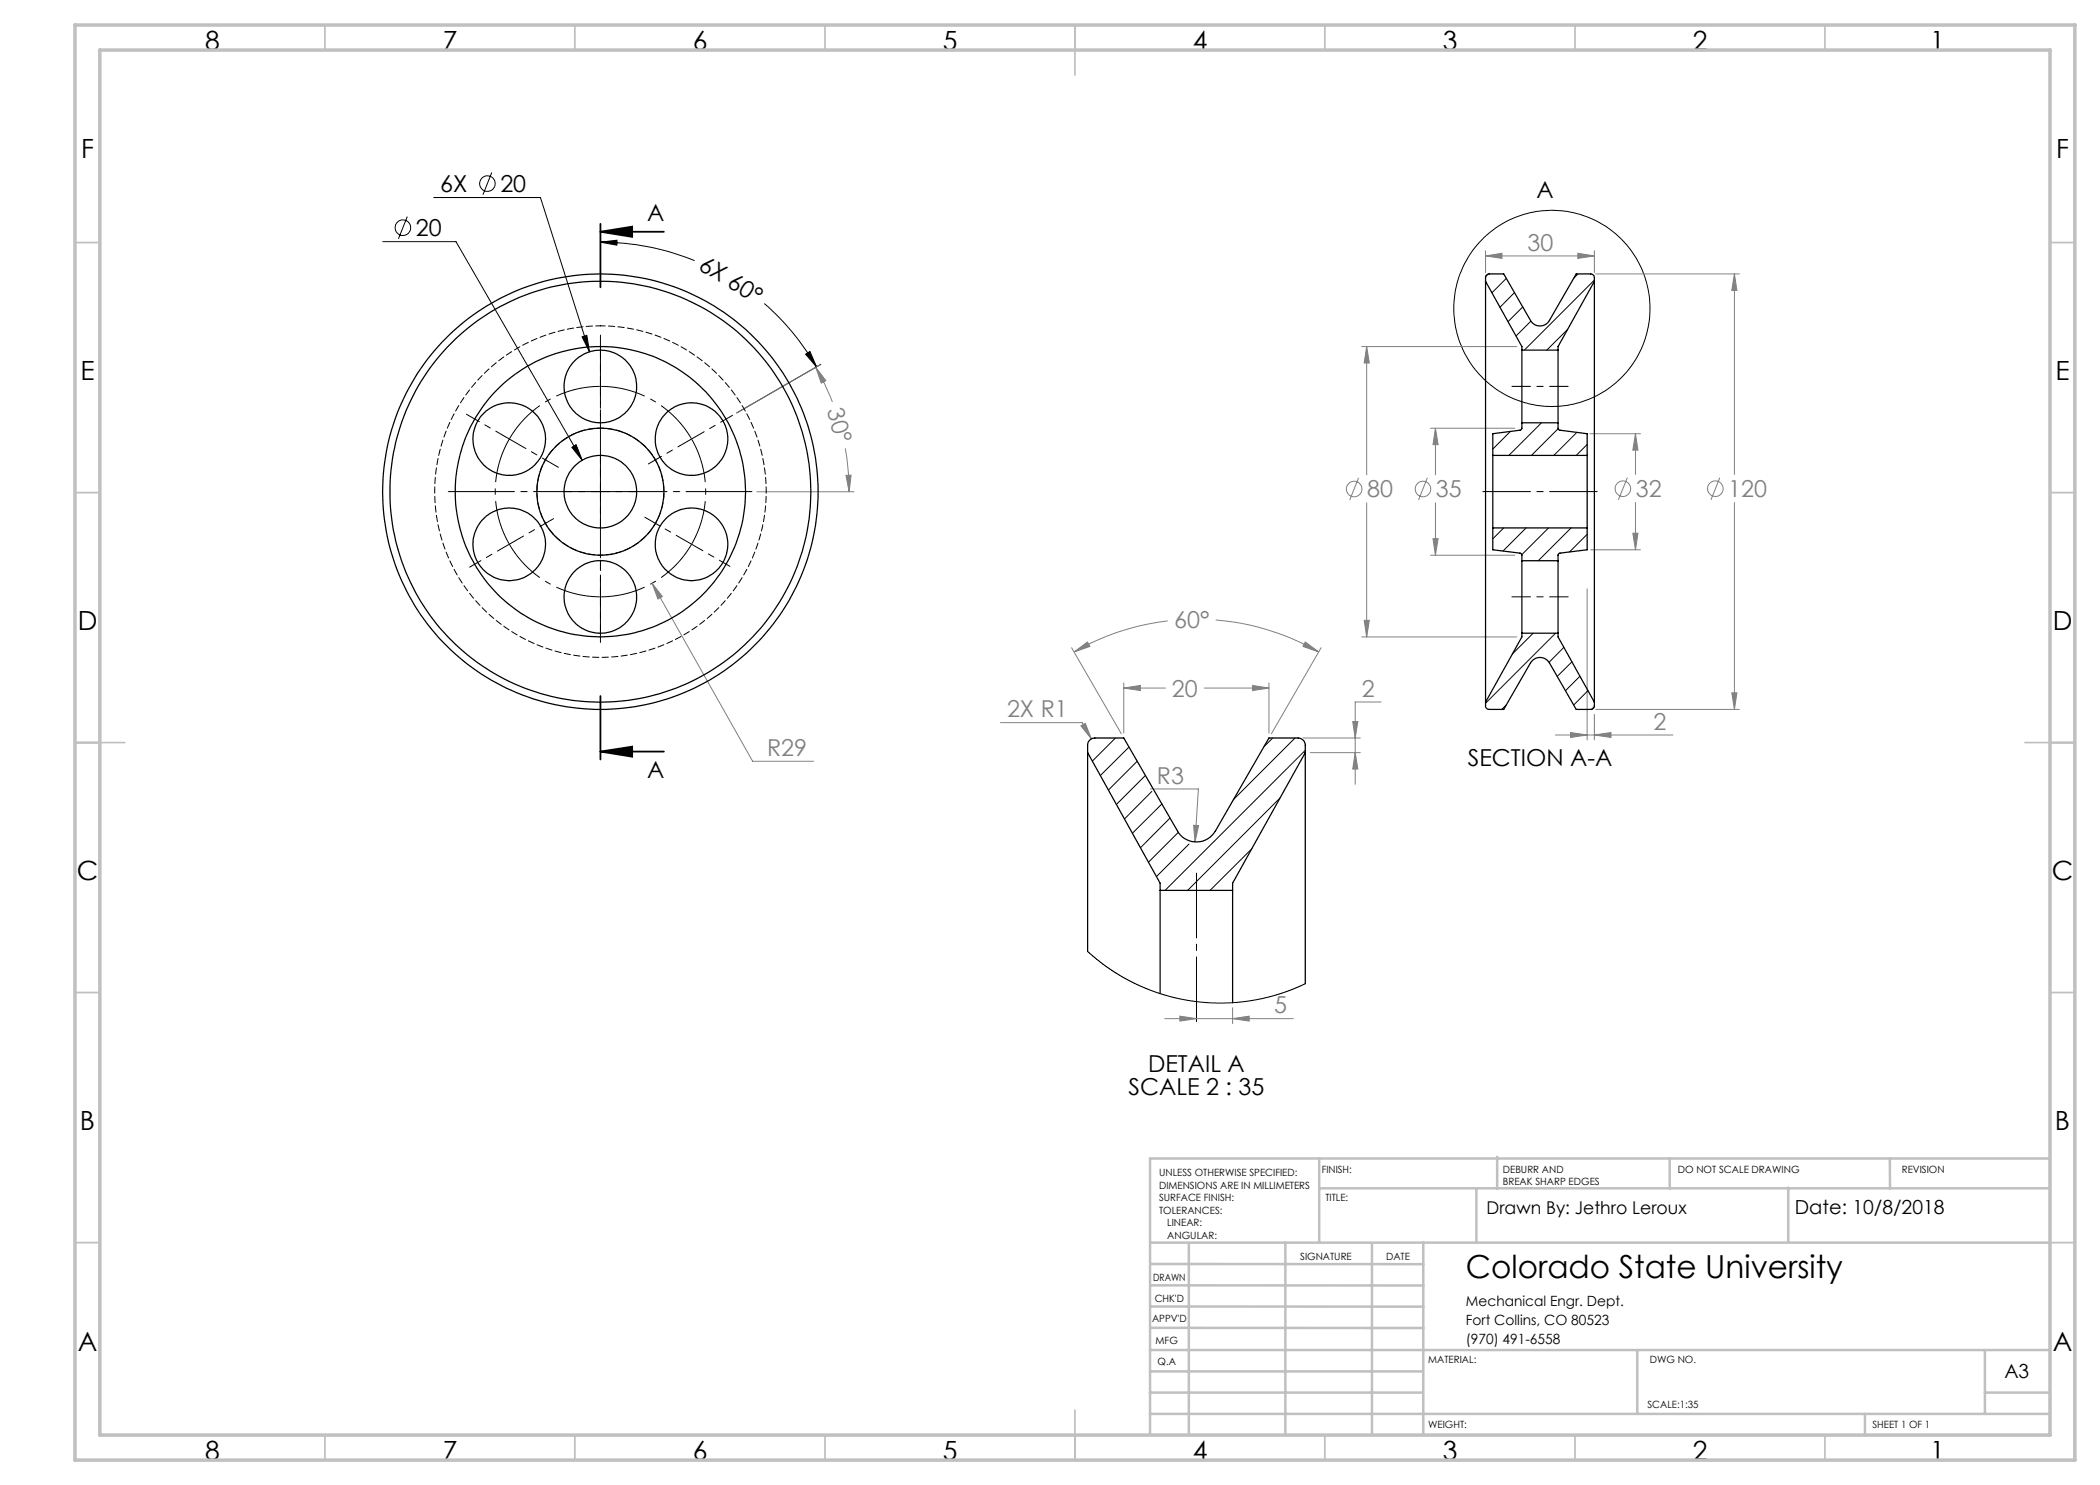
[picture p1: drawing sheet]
<svg xmlns="http://www.w3.org/2000/svg" width="420mm" height="297mm" viewBox="0 0 420 297" stroke-linecap="round" stroke-linejoin="round" font-family="sans-serif">
<g fill="none" stroke="#000" stroke-width=".2">
<path d="M86.7 39.5h21.4l9.8 30.9M98.4 34.5l-1.8 4.4M76.6 48.3h14.6l25.3 43.8M81.5 43.3l-1.8 4.5M120.1 48.4l3.3-.4v1zM120.1 48.4a50.1 50.1 0 0 1 18.8 3.7M116.4 67.4l1-.3 .5 3.3zM152.9 60.7a49.2 49.2 0 0 1 10.4 12.7M161.1 70.8l.9-.5 1.3 3.1zM164.1 72.9l-16.7 9.7M101.8 87.8h.1M101.9 87.8l-.1 .1"/>
<path d="M114.4 89.5l.8-.6 1.3 3.2zM120 98.4h.2M120.1 98.3v.1"/>
<circle cx="97.5" cy="36.7" r="1.56"/>
<circle cx="80.6" cy="45.5" r="1.55"/>
<circle cx="310.4" cy="61.7" r="19.6"/>
</g>
<g fill="none" stroke="#808080" stroke-width=".2">
<path d="M297.1 51.2l3.3-.5v1zM297.1 50.2v4.3M297.1 51.2h21.8M315.6 50.7l3.3 .5-3.3 .5zM318.9 50.2v4.3M319.2 54.8h28.7M346.9 54.8l.5 3.3h-1zM346.9 54.8v40.1M163.2 73.5l2 2.6-.9 .5zM163.2 73.5a46.7 46.7 0 0 1 3.3 6.9M164 73l-16.6 9.6M272.3 69.3h31.1"/>
<path d="M273.3 69.3l.6 3.3h-1.1zM273.3 69.3v25.7M151.4 98.4h19.4M169.1 89.7a53.2 53.2 0 0 1 .7 8.7M169.2 95.1l1-.1-.4 3.4zM271.7 95.6l-1.8 4.4M285.5 95.6l-1.8 4.4M286.1 85.7h16.9M287.1 85.7l.5 3.2h-1zM287.1 85.7v9.3M318 86.7h10.1M325.5 95.5l-1.8 4.5"/>
<path d="M327.1 86.7l.5 3.3h-1zM327.1 86.7v8.2M344 95.5l-1.8 4.5M130.4 116.7l2.1 2.6-.9 .5zM130.4 116.7l20.1 35.6h12.2M273.3 100.6v26.8M286.1 111.1h16.9M286.6 107.7h1l-.5 3.4zM287.1 100.6v10.5M317.4 117.8v30.2M318.1 110h10M326.6 106.6h1l-.5 3.4z"/>
<path d="M327.1 100.5v9.5M346.9 100.5v41.4M214.3 129.5l10 17.3M214.8 130.4l2.7-2 .5 .9zM224.8 137.6l3.3-.5v1zM224.8 136.6v10M224.8 137.6h8.3M233.5 124.2a48.8 48.8 0 0 0-18.7 6.2M240.8 137.6h13M243.1 124a49.4 49.4 0 0 1 20.6 6.4M250.5 137.1l3.3 .5-3.3 .5zM253.8 136.6v10"/>
<path d="M261.1 128.4l2.6 2-3.1-1.1zM264.2 129.5l-9.9 17.3M272.3 127.4h31.1M272.8 124.1h1.1l-.6 3.3zM346.4 138.6h1l-.5 3.3zM200.1 144.5h16.3l1.9 3.3M216.2 145.2l.9-.5 1.2 3.1zM230.1 157.8h9.6l-.7 10.6M260.6 147.6h11.5M262 150.5h10.1M270.5 144.3h1.1l-.6 3.3zM271 150.5l.6 3.3h-1.1z"/>
<path d="M276.2 140.4h-5.2v16.5M311.1 147h23.5M314.1 146.5l3.3 .5-3.3 .5zM318.9 147l3.3-.5v1zM318.9 142.9v5.1M319.2 141.9h28.7M238.7 165.1h1l-.7 3.3zM232.9 203.7h25.8M236 203.2l3.3 .5-3.3 .5zM246.5 203.7l3.3-.5v1zM246.5 201.5v3.2"/>
<circle cx="270.8" cy="97.8" r="1.56"/>
<circle cx="284.6" cy="97.8" r="1.56"/>
<circle cx="324.6" cy="97.7" r="1.55"/>
<circle cx="343.1" cy="97.7" r="1.55"/>
</g>
<path d="M120.1 77.3h-.1M120.1 77.3h.1M138.3 87.8v-.1M138.3 87.8l.1 .1M101.9 108.8v.1M101.9 108.8h-.1M120.1 119.4h.1M120.1 119.4h-.1M138.3 108.8h.1M138.3 108.8v.1" fill="none" stroke="#000" stroke-width=".2" stroke-dasharray="15.2 1.3 1.3 1.3" stroke-linecap="butt"/>
<path d="M119.9 77.3a21 21 0 0 0-18 10.4M101.8 87.9a21 21 0 0 0 0 20.8M138.2 87.7a21 21 0 0 0-18-10.4M101.9 109a21 21 0 0 0 18 10.4M120.2 119.4a21 21 0 0 0 18-10.4M138.4 108.7a21 21 0 0 0 0-20.8" fill="none" stroke="#000" stroke-width=".2" stroke-dasharray="15.2 1.3 1.3 1.3" stroke-dashoffset="6.3" stroke-linecap="butt"/>
<path d="M120.1 46.4h12.7M120.1 44.8v12.7M120.1 46.4l6.3-1.1v2.1zM120.1 139.2v12.7M120.1 150.3h12.7M120.1 150.3l6.3-1v2z" fill="none" stroke="#000" stroke-width=".35"/>
<path d="M101.7 87.7l-8.4-4.9" fill="none" stroke="#000" stroke-width=".2" stroke-dasharray="15.2 1.3 1.3 1.3" stroke-dashoffset="12.3"/>
<path d="M102 87.9l9.7 5.6" fill="none" stroke="#000" stroke-width=".2" stroke-dasharray="15.2 1.3 1.3 1.3" stroke-dashoffset="11.6"/>
<g fill="none" stroke="#000" stroke-width=".2" stroke-dasharray="15.2 1.3 1.3 1.3">
<path d="M120.1 77.3v-.1M120.1 77.3h.1M120.1 98.3v-.1M120.1 98.3h-.1M120.1 98.3v.1M120.1 98.3h.1M138.3 87.8h.1M101.9 108.8l-.1 .1M101.9 108.8h.1M120.1 119.4h.1M120.1 119.4v-.1M138.3 108.8l.1 .1"/>
<path d="M138.3 108.8h.1"/>
</g>
<path d="M120.1 98.2v-31.2" fill="none" stroke="#000" stroke-width=".2" stroke-dasharray="15.2 1.3 1.3 1.3" stroke-dashoffset="1.6"/>
<path d="M119.9 98.3h-30.2" fill="none" stroke="#000" stroke-width=".2" stroke-dasharray="15.2 1.3 1.3 1.3" stroke-dashoffset="2"/>
<path d="M120.1 98.5v30M120.2 98.3h30.2" fill="none" stroke="#000" stroke-width=".2" stroke-dasharray="15.2 1.3 1.3 1.3" stroke-dashoffset="2.1"/>
<path d="M120.1 77.1v-7.2M120.1 77.4v7.2M119.9 98.3h-7.1M120.1 98.2v-7.2M120.1 98.5v7.2M120.2 98.3h7.2M120.1 119.5v7.2M120.1 119.2v-7.2" fill="none" stroke="#000" stroke-width=".2" stroke-dasharray="15.2 1.3 1.3 1.3" stroke-dashoffset="13.6"/>
<path d="M101.7 108.9l-7.8 4.5" fill="none" stroke="#000" stroke-width=".2" stroke-dasharray="15.2 1.3 1.3 1.3" stroke-dashoffset="12.6"/>
<path d="M102 108.8l8.7-5.1" fill="none" stroke="#000" stroke-width=".2" stroke-dasharray="15.2 1.3 1.3 1.3" stroke-dashoffset="12.1"/>
<path d="M138.4 108.9l7.6 4.4" fill="none" stroke="#000" stroke-width=".2" stroke-dasharray="15.2 1.3 1.3 1.3" stroke-dashoffset="12.8"/>
<path d="M138.2 108.8l-9.2-5.3" fill="none" stroke="#000" stroke-width=".2" stroke-dasharray="15.2 1.3 1.3 1.3" stroke-dashoffset="11.8"/>
<path d="M138.4 87.7l8.1-4.6" fill="none" stroke="#000" stroke-width=".2" stroke-dasharray="15.2 1.3 1.3 1.3" stroke-dashoffset="12.5"/>
<path d="M138.2 87.9l-8.5 4.9" fill="none" stroke="#000" stroke-width=".2" stroke-dasharray="15.2 1.3 1.3 1.3" stroke-dashoffset="12.2"/>
<path d="M302.4 77.3h11.2M302.4 119.4h11.2" fill="none" stroke="#000" stroke-width=".2" stroke-dasharray="15.2 1.3 1.3 1.3" stroke-dashoffset="11.5"/>
<path d="M319.4 98.3h-22.8" fill="none" stroke="#000" stroke-width=".2" stroke-dasharray="15.2 1.3 1.3 1.3" stroke-dashoffset="5.7"/>
<path d="M239.3 174.6v29.7" fill="none" stroke="#000" stroke-width=".2" stroke-dasharray="15.2 1.3 1.3 1.3" stroke-dashoffset="2.3"/>
<g fill="none" stroke="#c0c0c0" stroke-width=".35">
<path d="M65 5v5M115 5v5M165 5v5M215 5v10M265 5v5M315 5v5M365 5v5M15 48.5h5M410 48.5h5M15 98.5h5M410 98.5h5M15 148.5h10"/>
<path d="M405 148.5h10M15 198.5h5M410 198.5h5M15 248.5h5M410 248.5h5M65 287v5M115 287v5M165 287v5M215 282v10M265 287v5M315 287v5M365 287v5"/>
</g>
<g fill="none" stroke="#c0c0c0" stroke-width=".5">
<path d="M263.8 231.7v16.8M263.8 237.7h146.2M295.3 237.7v10.8M299.4 231.3v6.4M333.9 231.7v6M357.6 237.5v10.9M378 231.7v6M410 231.7h-180v55.2M230 248.5h180M230.1 257.1h54.6M230.1 252.8h54.6M237.8 248.8v38.2"/>
<path d="M257.1 248.5v38.3M274.4 248.8v38.2M284.7 248.5v38.3M230 278.5h54.6M230 274.3h54.6M230 270h180M230 265.6h54.7M230.1 261.3h54.6M327.4 270v12.8M397 278.5h13M397 270v12.8M230 282.8h180"/>
<path d="M373 282.8v4.2"/>
</g>
<path d="M15 5h400v287h-400zM20 10h390v277h-390z" fill="none" stroke="#c0c0c0" stroke-width=".7"/>
<g fill="#000">
<path d="M120.1 46.4l6.3-1.1v2.1zM120.1 150.3l6.3-1v2z"/>
<path d="M116.4 67.4l1.5 3-.5-3.3zM114.4 89.5l2.1 2.6-1.3-3.2z"/>
<path d="M161.1 70.8l.9-.5 1.3 3.1zM120.1 48.4l3.3-.4v1z"/>
</g>
<g fill="#808080">
<path d="M169.2 95.1l1-.1-.4 3.4zM163.2 73.5l2 2.6-.9 .5z"/>
<path d="M130.4 116.7l1.2 3.1 .9-.5zM273.3 69.3l.6 3.3h-1.1zM272.8 124.1h1.1l-.6 3.3zM327.1 86.7l.5 3.3h-1zM326.6 106.6h1l-.5 3.4zM346.9 54.8l.5 3.3h-1zM346.4 138.6h1l-.5 3.3zM287.1 85.7l.5 3.2h-1zM286.6 107.7h1l-.5 3.4zM297.1 51.2l3.3-.5v1zM315.6 50.7l3.3 .5-3.3 .5zM224.8 137.6l3.3-.5v1zM250.5 137.1l3.3 .5-3.3 .5zM270.5 144.3h1.1l-.6 3.3zM271 150.5l.6 3.3h-1.1zM238.7 165.1l.3 3.3 .7-3.3zM261.1 128.4l2.6 2-3.1-1.1zM214.8 130.4l2.7-2 .5 .9zM216.2 145.2l2.1 2.6-1.2-3.1z"/>
<path d="M246.5 203.7l3.3-.5v1zM236 203.2l3.3 .5-3.3 .5z"/>
<path d="M314.1 146.5l3.3 .5-3.3 .5zM318.9 147l3.3-.5v1z"/>
</g>
<g fill="none" stroke="#000" stroke-width=".25">
<path d="M297.1 56.3v-1l.5-.4 3.1-.1 5.4 9.3a2.18 2.18 0 0 0 3.8 0l5.3-9.3 3.2 .1 .4 .4 .1 1M297.1 56.3v84.1M297.1 56.3l7.3 13v.7M318.9 56.3v84.1M318.9 56.3l-7.3 13v.7M304.4 70v14.6M304.4 70h7.2M311.6 70v14.6M298.6 91.1v14.5M298.6 91.1h18.8M304.4 84.6v1.1l-.3 .3-5.5 .7v4.4M304.4 84.6h7.2"/>
<path d="M311.6 84.6v1.1l.3 .3 5.5 .7v4.4M317.4 91.1v14.5M298.6 105.6v4.4l5.5 .6 .3 .5v1M298.6 105.6h18.8M304.4 112.1v14.5M304.4 112.1h7.2M311.6 112.1v14.5M317.4 105.6v4.4l-5.5 .6-.3 .4v1.1M304.4 126.6h7.2M304.4 126.6v.8l-7.3 13M311.6 126.6v.8l7.3 13M217.5 150.5v-1.5a1.44 1.44 0 0 1 1.5-1.4h5.8l10.7 18.6a4.4 4.4 0 0 0 7.6 0l10.7-18.6h5.8a1.5 1.5 0 0 1 1.5 1.4v1.5"/>
<path d="M217.5 150.5v39.8M217.5 150.5l14.5 26.1v1.5M261.1 150.5v46.2M261.1 150.5l-14.6 26.1v1.5M297.1 140.4v.9l.5 .5 3.1 .1 5.4-9.3a2.18 2.18 0 0 1 3.8 0l5.3 9.3 3.2-.1 .4-.4 .1-1M232 178.1v20.6M232 178.1h14.5M246.5 178.1v22.5"/>
<circle cx="120.1" cy="77.3" r="7.3"/>
<circle cx="101.9" cy="87.8" r="7.3"/>
<circle cx="120.1" cy="98.3" r="12.7"/>
<circle cx="120.1" cy="98.3" r="29"/>
<circle cx="120.1" cy="98.3" r="42.1"/>
<circle cx="120.1" cy="98.3" r="7.3"/>
<circle cx="120.1" cy="98.3" r="43.5"/>
<circle cx="138.3" cy="87.8" r="7.3"/>
<circle cx="101.9" cy="108.9" r="7.3"/>
<circle cx="120.1" cy="119.4" r="7.3"/>
<circle cx="138.3" cy="108.9" r="7.3"/>
</g>
<path d="M120.1 111a12.7 12.7 0 0 0 11.1-18.8 12.7 12.7 0 0 0-21.9-.6 12.7 12.7 0 0 0 10.1 19.4h.7" fill="none" stroke="#000" stroke-width=".2" stroke-dasharray="1.3 .6" stroke-dashoffset=".7"/>
<path d="M120.1 65.2a33.2 33.2 0 0 1 29 49.2 33.2 33.2 0 0 1-57.1 1.5 33.2 33.2 0 0 1 26.4-50.7h1.7" fill="none" stroke="#000" stroke-width=".2" stroke-dasharray="1.3 .6" stroke-dashoffset=".3"/>
<g fill="none" stroke="#000" stroke-width=".2">
<path d="M297.6 54.8l-.5 .5M301.2 55.7l-2.8 2.9M302.9 58.5l-2.9 3M315.6 54.8l-.9 .9M318.9 56l-14 14M304.6 61.4l-3 2.9M306.2 64.2l-3 3M313.5 65.9l-4.1 4.1M302.1 86.3l-3.5 3.5M308.3 84.6l-6.5 6.5M311.6 85.7l-5.3 5.4M315.4 86.5l-4.6 4.6"/>
<path d="M317.4 88.9l-2.2 2.2M300.7 105.6l-2.1 2.2M305.2 105.6l-4.6 4.6M309.7 105.6l-5.4 5.3M314.2 105.6l-6.5 6.5M317.4 106.9l-3.5 3.5M306.6 126.6l-4.2 4.2M311.1 126.6l-14 14M312.8 129.5l-3 3M314.4 132.4l-3 2.9M316 135.3l-2.9 2.8M317.6 138.1l-2.9 2.9"/>
<path d="M223.1 147.6l-4.6 4.6M225.8 149.4l-5.7 5.7M227.4 152.3l-5.7 5.7M229.1 155.1l-5.8 5.8M230.4 158.3l-5.5 5.5M254.5 147.6l-1.7 1.7M256 159.6l-18.5 18.5M259 147.6l-12.3 12.3M261.1 150.1l-28.1 28M301.2 141l-.8 .9M318.8 141.4l-.5 .4M232.4 160.8l-5.9 5.8"/>
<path d="M234 163.6l-5.9 5.9M235.7 166.5l-6 5.9M237.8 168.8l-6.5 6.5M246.5 178v.1M250.4 169.7l-8.4 8.4M217.5 190.3l2.3 1.9 2.1 1.6 2.8 1.7 2.2 1.2 2.5 1.1 3.2 1.1 2.3 .7 3.6 .6 3 .4h3.4l5.4-.5 3-.6 3-.8 4.8-2"/>
</g>
<text font-size="6.3" x="293.2" y="255.5">Colorado State University</text>
<g font-size="5.3">
<text x="41" y="9.9">8</text>
<text x="88.5" y="9.9">7</text>
<text x="138.5" y="9.9">6</text>
<text x="188.5" y="9.9">5</text>
<text x="238.5" y="9.9">4</text>
<text x="288.5" y="9.9">3</text>
<text x="338.5" y="9.9">2</text>
<text x="386" y="9.9">1</text>
<text x="16.2" y="31.7">F</text>
<text x="411.2" y="31.7">F</text>
<text x="16.1" y="75.9">E</text>
<text x="411.1" y="75.9">E</text>
<text x="15.5" y="125.9">D</text>
<text x="410.5" y="125.9">D</text>
<text x="15.4" y="175.9">C</text>
<text x="410.4" y="175.9">C</text>
<text x="16" y="225.9">B</text>
<text x="411" y="225.9">B</text>
<text x="15.5" y="270.2">A</text>
<text x="410.5" y="270.2">A</text>
<text x="41" y="291.9">8</text>
<text x="88.5" y="291.9">7</text>
<text x="138.5" y="291.9">6</text>
<text x="188.5" y="291.9">5</text>
<text x="238.5" y="291.9">4</text>
<text x="288.5" y="291.9">3</text>
<text x="338.5" y="291.9">2</text>
<text x="386" y="291.9">1</text>
</g>
<g font-size="4.7">
<text x="88.1" y="38.4">6X</text>
<text x="100.1" y="38.4">20</text>
<text x="307.3" y="39.7">A</text>
<text x="83.2" y="47.2">20</text>
<text x="129.4" y="44.2">A</text>
<text x="139.5" y="53.7" transform="rotate(32 139.5 53.7)">6X 60°</text>
<text x="129.4" y="155.7">A</text>
<text x="293.6" y="153.2">SECTION A-A</text>
<text x="229.6" y="214.5">DETAIL A</text>
<text x="225.7" y="219">SCALE 2 : 35</text>
</g>
<g font-size="4.7" fill="#808080">
<text x="305.5" y="50.1">30</text>
<text x="165.4" y="82" transform="rotate(74 165.4 82)">30°</text>
<text x="273.4" y="99.5">80</text>
<text x="287.2" y="99.5">35</text>
<text x="327.2" y="99.4">32</text>
<text x="345.7" y="99.4">120</text>
<text x="234.8" y="125.6">60°</text>
<text x="201.4" y="143.5">2X R1</text>
<text x="234.4" y="139.4">20</text>
<text x="272.4" y="139.4">2</text>
<text x="330.7" y="146">2</text>
<text x="153.4" y="151.2">R29</text>
<text x="231.4" y="156.8">R3</text>
<text x="254.8" y="202.7">5</text>
</g>
<g font-size="3.9">
<text x="359" y="242.7">Date: 10/8/2018</text>
<text x="400.9" y="275.5">A3</text>
</g>
<text font-size="3.5" x="297.3" y="242.8">Drawn By: Jethro Leroux</text>
<g font-size="2.8">
<text x="293.2" y="261.1">Mechanical Engr. Dept.</text>
<text x="293.2" y="264.9">Fort Collins, CO 80523</text>
<text x="293.2" y="268.7">(970) 491-6558</text>
</g>
<g font-size="2">
<text x="231.8" y="235.2">UNLESS OTHERWISE SPECIFIED:</text>
<text x="231.8" y="237.7">DIMENSIONS ARE IN MILLIMETERS</text>
<text x="264.4" y="234.6">FINISH:</text>
<text x="300.6" y="234.6">DEBURR AND</text>
<text x="300.6" y="237.1">BREAK SHARP EDGES</text>
<text x="335.6" y="234.6">DO NOT SCALE DRAWING</text>
<text x="380.4" y="234.6">REVISION</text>
<text x="231.8" y="240.2">SURFACE FINISH:</text>
<text x="231.8" y="242.7">TOLERANCES:</text>
<text x="233.4" y="245.2">LINEAR:</text>
<text x="265.1" y="240.2">TITLE:</text>
<text x="233.5" y="247.7">ANGULAR:</text>
<text x="260" y="251.9">SIGNATURE</text>
<text x="277.2" y="251.9">DATE</text>
<text x="230.6" y="256.1">DRAWN</text>
<text x="230.9" y="260.3">CHK'D</text>
<text x="230.4" y="264.4">APPV'D</text>
<text x="231.1" y="268.8">MFG</text>
<text x="231.5" y="273">Q.A</text>
<text x="285.6" y="272.5">MATERIAL:</text>
<text x="330" y="272.5">DWG NO.</text>
<text x="329.5" y="281.7">SCALE:1:35</text>
<text x="285.6" y="285.5">WEIGHT:</text>
<text x="374.5" y="285.6">SHEET 1 OF 1</text>
</g>
</svg>
